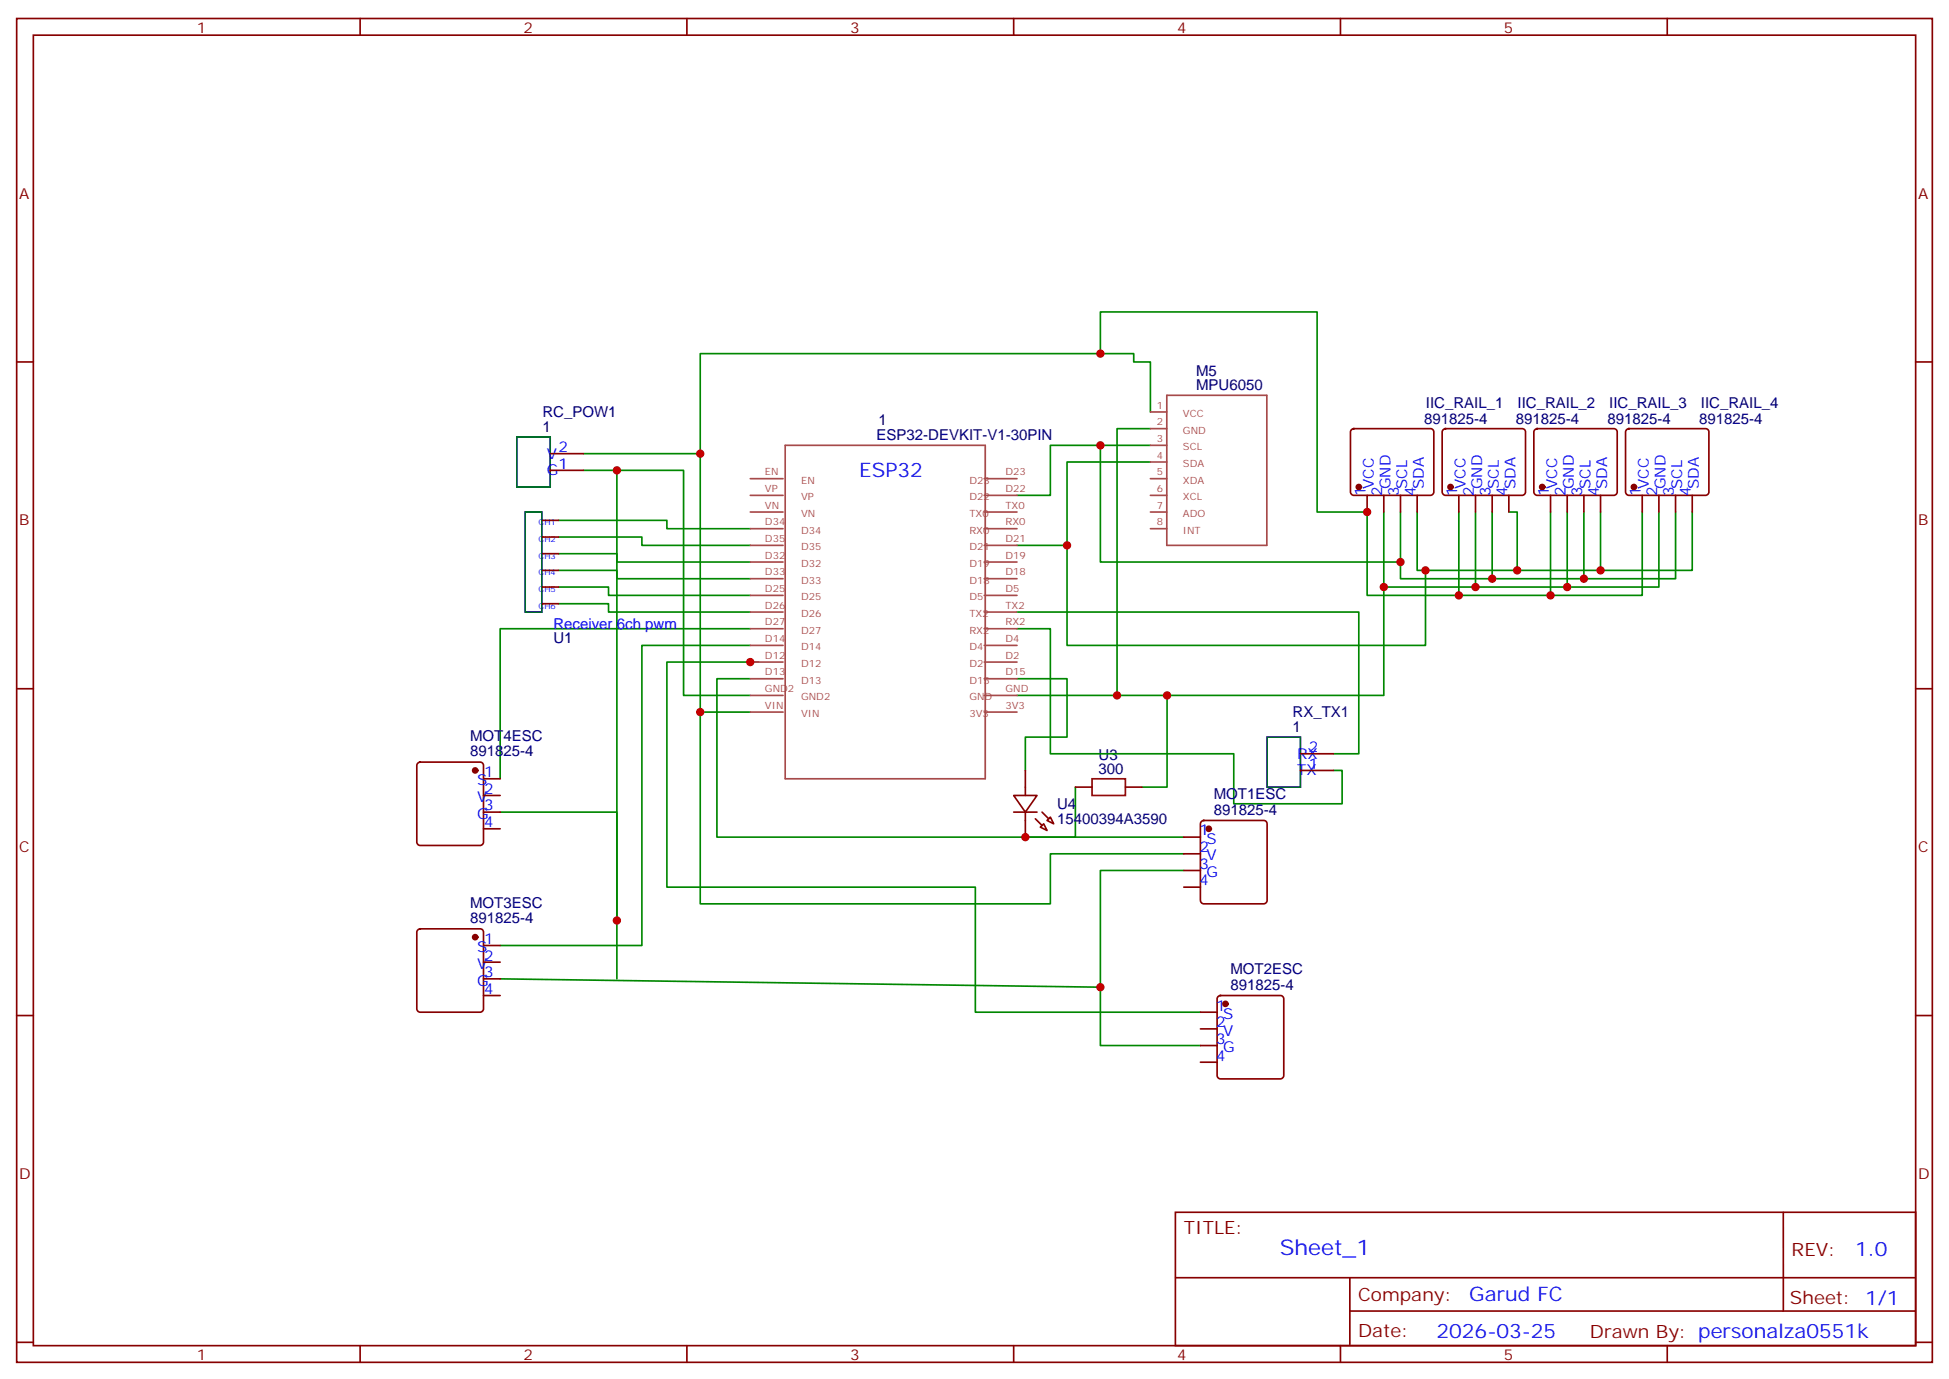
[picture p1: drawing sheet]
<svg xmlns="http://www.w3.org/2000/svg" width="412mm" height="292mm" viewBox="0 0 412 292" stroke-linecap="round" stroke-linejoin="round" font-family="sans-serif">
<g fill="none" stroke="#870000" stroke-width=".35">
<path d="M3.5 3.9h405.4v284.4h-405.4zM7.1 7.4h398.2v277.3h-398.2zM76.2 3.9v3.5M145.3 3.9v3.5M214.5 3.9v3.5M283.6 3.9v3.5M352.8 3.9v3.5M3.5 76.6h3.6M405.3 76.6h3.6M116.4 96h7.1M116.4 99.5h7.1M286 90.9l.5-.2h16.2a.71 .71 0 0 1 .7 .7v12.7a.76 .76 0 0 1-.7 .7h-16.2a.76 .76 0 0 1-.7-.7v-12.7z"/>
<path d="M305.4 90.9l.5-.2h16.2a.71 .71 0 0 1 .7 .7v12.7a.76 .76 0 0 1-.7 .7h-16.2a.76 .76 0 0 1-.7-.7v-12.7zM324.8 90.9l.5-.2h16.2a.71 .71 0 0 1 .7 .7v12.7a.76 .76 0 0 1-.7 .7h-16.2a.76 .76 0 0 1-.7-.7v-12.7zM344.2 90.9l.5-.2h16.2a.71 .71 0 0 1 .7 .7v12.7a.76 .76 0 0 1-.7 .7h-16.2a.76 .76 0 0 1-.7-.7v-12.7zM114.7 110.1h3.5M114.7 113.6h3.5M114.7 117.2h3.5M289.3 104.8v3.5M292.8 104.8v3.5M296.3 104.8v3.5M299.9 104.8v3.5M308.7 104.8v3.5M312.2 104.8v3.5"/>
<path d="M315.7 104.8v3.5M319.3 104.8v3.5M328.1 104.8v3.5M331.6 104.8v3.5M335.1 104.8v3.5M338.7 104.8v3.5M347.5 104.8v3.5M351 104.8v3.5M354.5 104.8v3.5M358.1 104.8v3.5M114.7 120.7h3.5M114.7 124.2h3.5"/>
<path d="M114.7 127.7h3.5M3.5 145.7h3.6M275.2 159.5h7M405.3 145.7h3.6M88.4 161.5l.5-.2h12.7a.71 .71 0 0 1 .7 .7v16.2a.76 .76 0 0 1-.7 .7h-12.7a.76 .76 0 0 1-.7-.7v-16.2zM102.3 171.8h3.5M102.3 164.8h3.5M102.3 168.3h3.5M102.3 175.4h3.5M214.5 168.3h4.9l-2.4 3.5zM214.5 171.8h4.9M217 163v5.3"/>
<path d="M217 171.8v5.3M220.1 175l.7-.7 .7 1.4zM221.5 173.6l.7-.7 .8 1.4zM227.5 166.5h3.6M238.1 166.5h3.6M250.5 177.1h3.5M254.2 173.8l.5-.2h12.7a.71 .71 0 0 1 .7 .7v16.2a.76 .76 0 0 1-.7 .7h-12.7a.76 .76 0 0 1-.7-.7v-16.2zM275.2 163h7M88.4 196.7l.5-.2h12.7a.71 .71 0 0 1 .7 .7v16.3a.76 .76 0 0 1-.7 .7h-12.7a.76 .76 0 0 1-.7-.7v-16.3zM250.5 180.7h3.5M250.5 184.2h3.5M250.5 187.7h3.5"/>
<path d="M3.5 214.9h3.6M102.3 200.1h3.5M102.3 203.6h3.5M102.3 207.1h3.5M102.3 210.6h3.5M254 214.2h3.5M254 217.7h3.5M257.8 210.9l.4-.3h12.7a.71 .71 0 0 1 .7 .7v16.3a.76 .76 0 0 1-.7 .7h-12.7a.76 .76 0 0 1-.7-.7v-16.3zM405.3 214.9h3.6M254 221.2h3.5M254 224.8h3.5M248.7 256.5h156.6v28.2h-156.6z"/>
<path d="M377.3 256.5v20.9M248.7 270.4h156.5M285.6 277.4h119.6M285.6 270.4v14.1M3.5 284h3.6M76.2 284.7v3.6M145.3 284.7v3.6M214.5 284.7v3.6M283.6 284.7v3.6M352.8 284.7v3.6M405.3 284h3.6"/>
</g>
<g fill="none" stroke="#008700" stroke-width=".35">
<path d="M232.8 74.8h7.1v1.8h3.5v10.6M123.5 99.5h21.1v47.6h14.1M123.5 96h24.7M130.5 99.5v95.3M232.8 94.2v24.7h63.5M243.4 97.8h-17.6v17.6h-10.6M243.4 94.2h-21.2v10.6h-7M243.4 90.7h-7v56.4h-21.2M118.2 117.2h12.3v1.7h28.2M118.2 113.6h17.6v1.8h22.9M118.2 110.1h22.9v1.8h17.6M225.8 115.4v21.2h75.8v-15.9"/>
<path d="M292.8 108.3v15.9h19.4v-15.9M296.3 108.3v14.1h19.4v-14.1M299.9 108.3v12.4h21.1v-12.4h-1.7M308.7 108.3v17.7h-19.4v-17.7h-10.6v-42.3h-45.9v8.8h-84.6v75.9h10.5M328.1 108.3v17.7h-19.4M331.6 108.3v15.9h-19.4M335.1 108.3v14.1h-19.4M338.7 108.3v12.4h-17.7M347.5 108.3v17.7h-19.4M351 108.3v15.9h-19.4M354.5 108.3v14.1h-19.4M358.1 108.3v12.4h-19.4"/>
<path d="M118.2 127.7h10.6v1.8h29.9M118.2 124.2h10.6v1.8h29.9M118.2 120.7h12.3v1.7h28.2M158.7 133h-52.9v31.8M158.7 136.6h-22.9v63.5h-30M215.2 133h7v26.5h38.9v10.6h22.9v-7.1h-1.8M215.2 129.5h72.3v30h-5.3M292.8 124.2v22.9h-56.4M148.2 150.7v40.5h74v-10.5h28.3M158.7 143.6h-7v33.5h98.8M160.5 140.1h-19.4v47.6h65.3v26.5h47.6M215.2 143.6h10.6v12.4h-8.8v7"/>
<path d="M246.9 147.1v19.4h-5.2M105.8 171.8h24.7v35.3M227.5 166.5v10.6h-10.5M250.5 184.2h-17.7v37h21.2M105.8 207.1l127 1.8"/>
</g>
<path d="M231.1 164.8h7v3.5h-7z" fill="none" stroke="#a10000" stroke-width=".35"/>
<g fill="#870000" stroke="#870000" stroke-width=".35">
<path d="M220.5 171.8l1.4 1.4z"/>
<path d="M219.1 173.2l1.4 1.5z"/>
<circle cx="345.7" cy="103" r=".53"/>
<circle cx="326.3" cy="103" r=".53"/>
<circle cx="306.9" cy="103" r=".53"/>
<circle cx="287.5" cy="103" r=".53"/>
<circle cx="100.5" cy="163" r=".53"/>
<circle cx="100.5" cy="198.3" r=".53"/>
<circle cx="259.3" cy="212.4" r=".53"/>
<circle cx="255.8" cy="175.4" r=".53"/>
</g>
<path d="M109.4 92.5h7v10.5h-7zM111.1 108.3h3.6v21.2h-3.6zM268.1 156h7.1v10.5h-7.1z" fill="none" stroke="#000" stroke-width=".35"/>
<g fill="none" stroke="#a64a4a" stroke-width=".35">
<path d="M166.1 94.2h42.4v70.6h-42.4zM243.4 87.2h3.5M243.4 90.7h3.5M243.4 94.2h3.5M243.4 97.8h3.5M246.9 83.6h21.2v31.8h-21.2zM158.7 101.3h7M158.7 104.8h7M158.7 108.3h7M158.7 111.9h7M158.7 115.4h7M158.7 118.9h7"/>
<path d="M208.3 101.3h6.9M208.3 104.8h6.9M208.3 108.3h6.9M208.3 111.9h6.9M208.3 115.4h6.9M208.3 118.9h6.9M243.4 101.3h3.5M243.4 104.8h3.5M243.4 108.3h3.5M243.4 111.9h3.5M158.7 136.6h7M158.7 133h7"/>
<path d="M158.7 129.5h7M158.7 126h7M158.7 122.4h7M208.3 136.6h6.9M208.3 133h6.9M208.3 129.5h6.9M208.3 126h6.9M208.3 122.4h6.9M158.7 150.7h7M158.7 147.1h7M158.7 143.6h7M158.7 140.1h7"/>
<path d="M208.3 150.7h6.9M208.3 147.1h6.9M208.3 143.6h6.9M208.3 140.1h6.9"/>
</g>
<g fill="#c00">
<circle cx="130.5" cy="194.8" r=".88"/>
<circle cx="130.5" cy="99.5" r=".88"/>
<circle cx="232.8" cy="74.8" r=".88"/>
<circle cx="289.3" cy="108.3" r=".88"/>
<circle cx="296.3" cy="118.9" r=".88"/>
<circle cx="246.9" cy="147.1" r=".88"/>
<circle cx="301.6" cy="120.7" r=".88"/>
<circle cx="225.8" cy="115.4" r=".88"/>
<circle cx="292.8" cy="124.2" r=".88"/>
<circle cx="236.4" cy="147.1" r=".88"/>
<circle cx="321" cy="120.7" r=".88"/>
<circle cx="315.7" cy="122.4" r=".88"/>
<circle cx="312.2" cy="124.2" r=".88"/>
<circle cx="308.7" cy="126" r=".88"/>
<circle cx="232.8" cy="208.9" r=".88"/>
<circle cx="148.2" cy="150.7" r=".88"/>
<circle cx="158.8" cy="140.1" r=".88"/>
<circle cx="148.2" cy="96" r=".88"/>
<circle cx="335.1" cy="122.4" r=".88"/>
<circle cx="331.6" cy="124.2" r=".88"/>
<circle cx="328.1" cy="126" r=".88"/>
<circle cx="338.7" cy="120.7" r=".88"/>
<circle cx="232.8" cy="94.2" r=".88"/>
<circle cx="217" cy="177.1" r=".88"/>
</g>
<text font-size="4.6" fill="#00f" x="270.8" y="265.5">Sheet_1</text>
<g font-size="4.2" fill="#00f">
<text x="181.8" y="100.8">ESP32</text>
<text x="392.5" y="265.8">1.0</text>
<text x="310.9" y="275.3">Garud FC</text>
<text x="304" y="283.1">2026-03-25</text>
</g>
<g font-size="3.9" fill="#800">
<text x="250.5" y="261.1">TITLE:</text>
<text x="379.1" y="265.8">REV:</text>
<text x="287.4" y="275.3">Company:</text>
<text x="378.7" y="275.9">Sheet: 1/1</text>
<text x="287.4" y="283">Date:</text>
<text x="336.4" y="283.1">Drawn By: personalza0551k</text>
</g>
<g font-size="3.2" fill="#800">
<text x="41.6" y="6.9">1</text>
<text x="110.8" y="6.9">2</text>
<text x="179.9" y="6.9">3</text>
<text x="249.1" y="6.9">4</text>
<text x="318.2" y="6.9">5</text>
<text x="4.1" y="42">A</text>
<text x="405.9" y="42">A</text>
<text x="4.1" y="111.2">B</text>
<text x="405.9" y="111.2">B</text>
<text x="4.1" y="180.3">C</text>
<text x="405.9" y="180.3">C</text>
<text x="4.1" y="249.4">D</text>
<text x="405.9" y="249.4">D</text>
<text x="41.6" y="287.7">1</text>
<text x="110.8" y="287.7">2</text>
<text x="179.9" y="287.7">3</text>
<text x="249.1" y="287.7">4</text>
<text x="318.2" y="287.7">5</text>
</g>
<g font-size="3.2" fill="#000080">
<text x="253.1" y="82.6">MPU6050</text>
<text x="253.1" y="79.5">M5</text>
<text x="114.8" y="88.2">RC_POW1</text>
<text x="185.9" y="89.9">1</text>
<text x="301.3" y="89.6">891825-4</text>
<text x="301.7" y="86.4">IIC_RAIL_1</text>
<text x="320.7" y="89.6">891825-4</text>
<text x="321.1" y="86.4">IIC_RAIL_2</text>
<text x="340.1" y="89.6">891825-4</text>
<text x="340.5" y="86.4">IIC_RAIL_3</text>
<text x="359.5" y="89.6">891825-4</text>
<text x="359.9" y="86.4">IIC_RAIL_4</text>
<text x="114.8" y="91.4">1</text>
<text x="185.5" y="93.2">ESP32-DEVKIT-V1-30PIN</text>
<text x="117.1" y="136.1">U1</text>
<text x="273.5" y="154.9">1</text>
<text x="273.5" y="151.7">RX_TX1</text>
<text x="99.5" y="160">891825-4</text>
<text x="99.5" y="156.8">MOT4ESC</text>
<text x="232.5" y="160.8">U3</text>
<text x="232.5" y="163.7">300</text>
<text x="223.7" y="171.2">U4</text>
<text x="256.8" y="172.4">891825-4</text>
<text x="256.8" y="169.1">MOT1ESC</text>
<text x="223.7" y="174.4">15400394A3590</text>
<text x="99.5" y="195.3">891825-4</text>
<text x="99.5" y="192.1">MOT3ESC</text>
<text x="260.4" y="209.4">891825-4</text>
<text x="260.4" y="206.2">MOT2ESC</text>
</g>
<g font-size="3.2" fill="#00f">
<text x="118.2" y="95.6">2</text>
<text x="115.7" y="97">V</text>
<text x="115.7" y="100.6">G</text>
<text x="118.2" y="99.2">1</text>
<text x="288.9" y="105" transform="rotate(-90 288.9 105)">1</text>
<text x="290.7" y="103.5" transform="rotate(-90 290.7 103.5)">VCC</text>
<text x="292.5" y="105" transform="rotate(-90 292.5 105)">2</text>
<text x="294.2" y="103.5" transform="rotate(-90 294.2 103.5)">GND</text>
<text x="296" y="105" transform="rotate(-90 296 105)">3</text>
<text x="297.7" y="103.5" transform="rotate(-90 297.7 103.5)">SCL</text>
<text x="299.5" y="105" transform="rotate(-90 299.5 105)">4</text>
<text x="301.3" y="103.5" transform="rotate(-90 301.3 103.5)">SDA</text>
<text x="308.3" y="105" transform="rotate(-90 308.3 105)">1</text>
<text x="310.1" y="103.5" transform="rotate(-90 310.1 103.5)">VCC</text>
<text x="311.9" y="105" transform="rotate(-90 311.9 105)">2</text>
<text x="313.6" y="103.5" transform="rotate(-90 313.6 103.5)">GND</text>
<text x="315.4" y="105" transform="rotate(-90 315.4 105)">3</text>
<text x="317.1" y="103.5" transform="rotate(-90 317.1 103.5)">SCL</text>
<text x="318.9" y="105" transform="rotate(-90 318.9 105)">4</text>
<text x="320.7" y="103.5" transform="rotate(-90 320.7 103.5)">SDA</text>
<text x="327.7" y="105" transform="rotate(-90 327.7 105)">1</text>
<text x="329.5" y="103.5" transform="rotate(-90 329.5 103.5)">VCC</text>
<text x="331.3" y="105" transform="rotate(-90 331.3 105)">2</text>
<text x="333" y="103.5" transform="rotate(-90 333 103.5)">GND</text>
<text x="334.8" y="105" transform="rotate(-90 334.8 105)">3</text>
<text x="336.5" y="103.5" transform="rotate(-90 336.5 103.5)">SCL</text>
<text x="338.3" y="105" transform="rotate(-90 338.3 105)">4</text>
<text x="340.1" y="103.5" transform="rotate(-90 340.1 103.5)">SDA</text>
<text x="347.1" y="105" transform="rotate(-90 347.1 105)">1</text>
<text x="348.9" y="103.5" transform="rotate(-90 348.9 103.5)">VCC</text>
<text x="350.7" y="105" transform="rotate(-90 350.7 105)">2</text>
<text x="352.4" y="103.5" transform="rotate(-90 352.4 103.5)">GND</text>
<text x="354.2" y="105" transform="rotate(-90 354.2 105)">3</text>
<text x="356" y="103.5" transform="rotate(-90 356 103.5)">SCL</text>
<text x="357.7" y="105" transform="rotate(-90 357.7 105)">4</text>
<text x="359.5" y="103.5" transform="rotate(-90 359.5 103.5)">SDA</text>
<text x="117.1" y="133">Receiver 6ch pwm</text>
<text x="274.5" y="160.5">RX</text>
<text x="276.9" y="159.1">2</text>
<text x="101" y="166.2">S</text>
<text x="102.5" y="164.4">1</text>
<text x="102.5" y="168">2</text>
<text x="274.5" y="164.1">TX</text>
<text x="276.9" y="162.7">1</text>
<text x="101" y="169.7">V</text>
<text x="101" y="173.2">G</text>
<text x="102.5" y="171.5">3</text>
<text x="102.5" y="175">4</text>
<text x="253.8" y="176.8">1</text>
<text x="255.3" y="178.5">S</text>
<text x="253.8" y="180.3">2</text>
<text x="253.8" y="183.8">3</text>
<text x="255.3" y="182.1">V</text>
<text x="255.3" y="185.6">G</text>
<text x="253.8" y="187.4">4</text>
<text x="101" y="201.5">S</text>
<text x="102.5" y="199.7">1</text>
<text x="102.5" y="203.2">2</text>
<text x="101" y="205">V</text>
<text x="101" y="208.5">G</text>
<text x="102.5" y="206.8">3</text>
<text x="102.5" y="210.3">4</text>
<text x="257.4" y="213.8">1</text>
<text x="258.8" y="215.6">S</text>
<text x="257.4" y="217.3">2</text>
<text x="257.4" y="220.9">3</text>
<text x="258.8" y="219.1">V</text>
<text x="257.4" y="224.4">4</text>
<text x="258.8" y="222.6">G</text>
</g>
<g font-size="2.1" fill="#a54b4b">
<text x="244.8" y="86.5">1</text>
<text x="250.3" y="88.2">VCC</text>
<text x="244.8" y="90">2</text>
<text x="244.8" y="93.5">3</text>
<text x="250.3" y="91.7">GND</text>
<text x="250.3" y="95.3">SCL</text>
<text x="161.9" y="100.6">EN</text>
<text x="212.8" y="100.6">D23</text>
<text x="244.8" y="97.1">4</text>
<text x="244.8" y="100.6">5</text>
<text x="250.3" y="98.8">SDA</text>
<text x="161.9" y="107.6">VN</text>
<text x="161.9" y="104.1">VP</text>
<text x="169.5" y="105.9">VP</text>
<text x="169.5" y="102.3">EN</text>
<text x="205.1" y="105.9">D22</text>
<text x="205.1" y="102.3">D23</text>
<text x="212.8" y="107.6">TX0</text>
<text x="212.8" y="104.1">D22</text>
<text x="244.8" y="104.1">6</text>
<text x="244.8" y="107.6">7</text>
<text x="250.3" y="102.3">XDA</text>
<text x="250.3" y="105.9">XCL</text>
<text x="161.9" y="111.2">D34</text>
<text x="169.5" y="112.9">D34</text>
<text x="169.5" y="109.4">VN</text>
<text x="205.1" y="112.9">RX0</text>
<text x="205.1" y="109.4">TX0</text>
<text x="212.8" y="111.2">RX0</text>
<text x="244.8" y="111.2">8</text>
<text x="250.3" y="109.4">ADO</text>
<text x="250.3" y="112.9">INT</text>
<text x="161.9" y="118.2">D32</text>
<text x="161.9" y="114.7">D35</text>
<text x="169.5" y="120">D32</text>
<text x="169.5" y="116.4">D35</text>
<text x="205.1" y="120">D19</text>
<text x="205.1" y="116.4">D21</text>
<text x="212.8" y="118.2">D19</text>
<text x="212.8" y="114.7">D21</text>
<text x="161.9" y="125.3">D25</text>
<text x="161.9" y="121.8">D33</text>
<text x="169.5" y="123.5">D33</text>
<text x="205.1" y="123.5">D18</text>
<text x="212.8" y="125.3">D5</text>
<text x="212.8" y="121.8">D18</text>
<text x="161.9" y="128.8">D26</text>
<text x="169.5" y="130.5">D26</text>
<text x="169.5" y="127">D25</text>
<text x="205.1" y="130.5">TX2</text>
<text x="205.1" y="127">D5</text>
<text x="212.8" y="128.8">TX2</text>
<text x="161.9" y="135.9">D14</text>
<text x="161.9" y="132.3">D27</text>
<text x="169.5" y="137.6">D14</text>
<text x="169.5" y="134.1">D27</text>
<text x="205.1" y="137.6">D4</text>
<text x="205.1" y="134.1">RX2</text>
<text x="212.8" y="135.9">D4</text>
<text x="212.8" y="132.3">RX2</text>
<text x="161.9" y="142.9">D13</text>
<text x="161.9" y="139.4">D12</text>
<text x="169.5" y="141.1">D12</text>
<text x="205.1" y="141.1">D2</text>
<text x="212.8" y="142.9">D15</text>
<text x="212.8" y="139.4">D2</text>
<text x="161.9" y="150">VIN</text>
<text x="161.9" y="146.4">GND2</text>
<text x="169.5" y="148.2">GND2</text>
<text x="169.5" y="144.7">D13</text>
<text x="205.1" y="148.2">GND</text>
<text x="205.1" y="144.7">D15</text>
<text x="212.8" y="150">3V3</text>
<text x="212.8" y="146.4">GND</text>
<text x="169.5" y="151.7">VIN</text>
<text x="205.1" y="151.7">3V3</text>
</g>
<g font-size="1.8" fill="#00f">
<text x="113.9" y="111.2">CH1</text>
<text x="113.9" y="114.7">CH2</text>
<text x="113.9" y="118.2">CH3</text>
<text x="113.9" y="121.7">CH4</text>
<text x="113.9" y="125.3">CH5</text>
<text x="113.9" y="128.8">CH6</text>
</g>
</svg>
